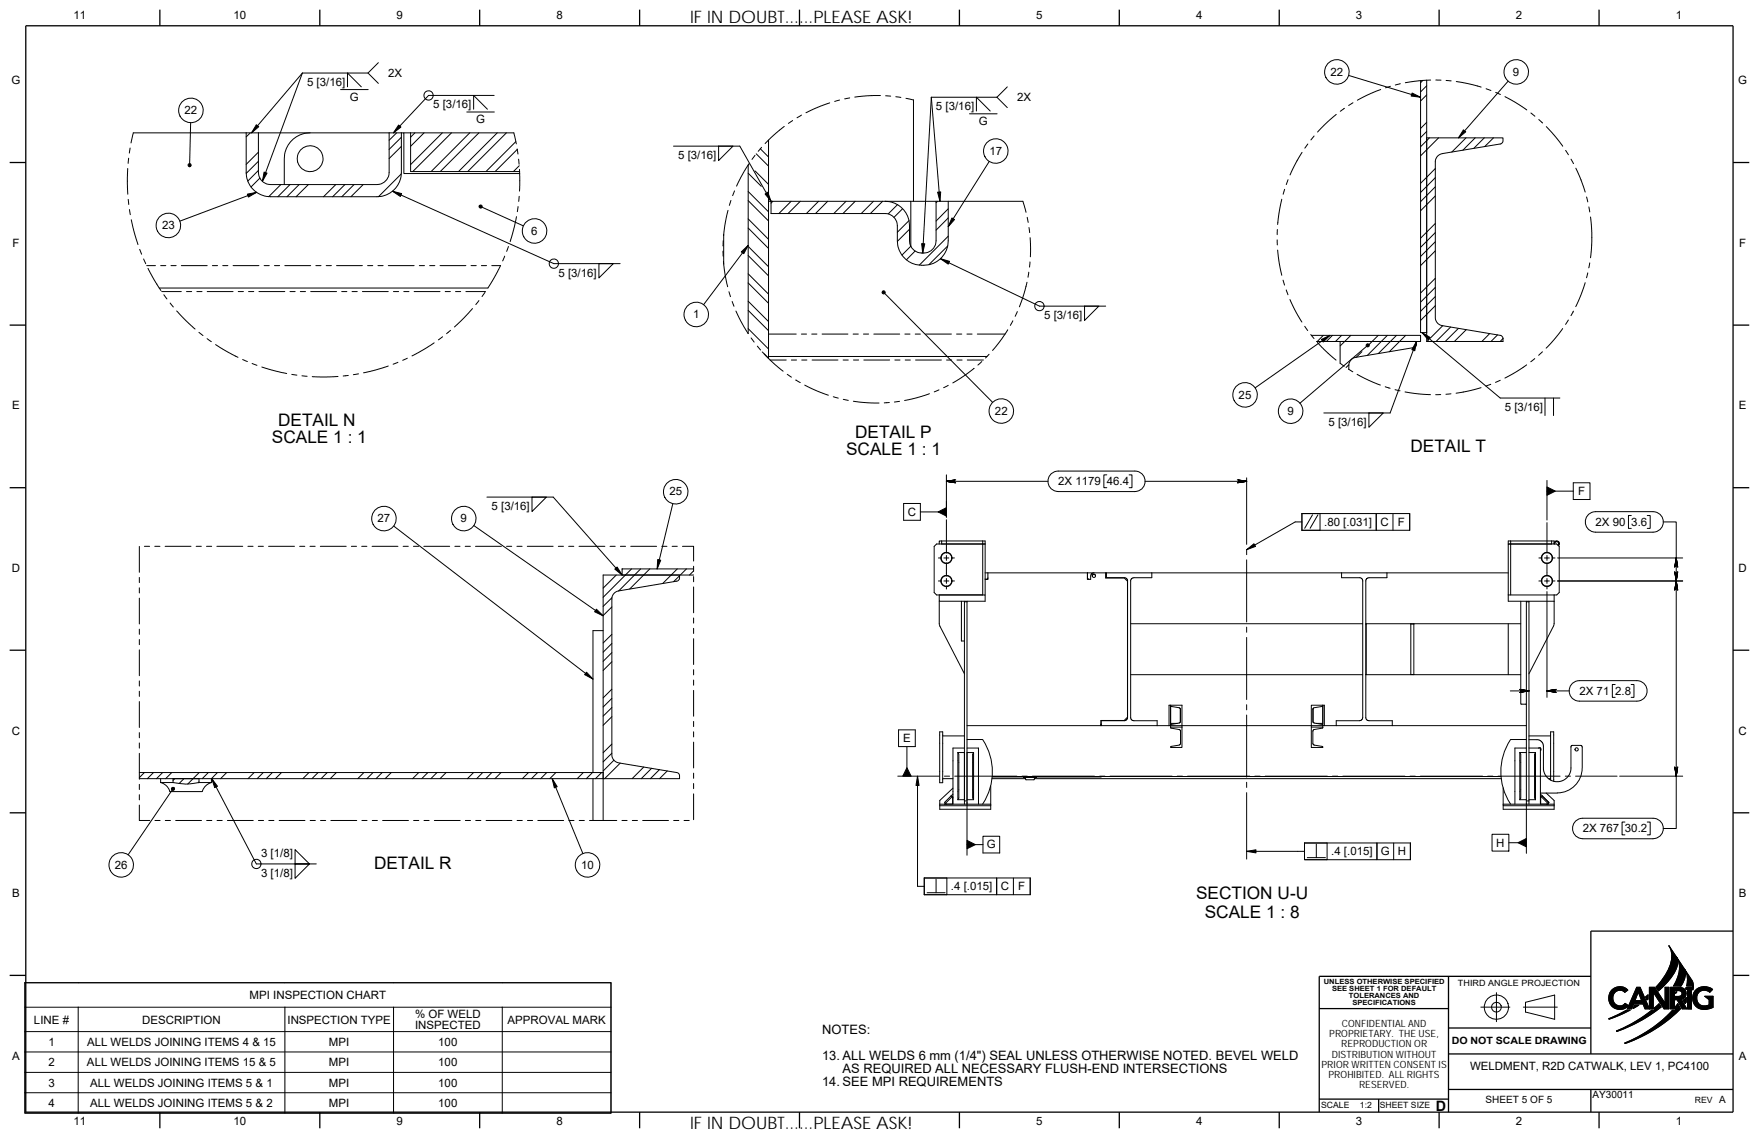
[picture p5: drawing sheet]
<svg xmlns="http://www.w3.org/2000/svg" width="432mm" height="279mm" viewBox="0 0 432 279" stroke-linecap="round" stroke-linejoin="round" font-family="sans-serif">
<g fill="none" stroke="#000" stroke-width=".32">
<path d="M6.3 6.3h419.1v266.8h-419.1zM39.2 2.4v3.9M78.5 2.4v3.9M117.8 2.4v3.9M157 2.4v3.9M196.3 2.4v3.9M235.5 2.4v3.9M274.8 2.4v3.9M314 2.4v3.9M353.3 2.4v3.9M392.5 2.4v3.9M2.4 39.9h3.9"/>
<path d="M425.4 39.9h4M2.4 79.8h3.9M425.4 79.8h4M2.4 119.7h3.9M425.4 119.7h4M6.3 139.7h.1M425.4 139.7h.1M2.4 159.6h3.9M425.4 159.6h4M2.4 199.6h3.9M425.4 199.6h4M2.4 239.5h3.9"/>
<path d="M355.6 239.7v33.4M390.5 239.7h-66.7v33.3M425.4 228.6h-34.9v30.2M425.4 239.5h4M323.8 247.6h31.8M355.6 258.8h69.8M355.6 252.4h34.9M39.2 273v4M78.5 273v4M117.8 273v4M157 273v4M196.3 273v4"/>
<path d="M235.5 273v4M274.8 273v4M314 273v4M323.8 269.9h31.8M338.4 269.9v3.2M353.3 273v4M355.6 267.5h69.8M390.5 267.5v5.5M392.5 273v4"/>
</g>
<g fill="none" stroke="#000" stroke-width=".25">
<path d="M74.2 17.9l-9.8 26.6M74.2 17.9l-12.5 14.7M90.3 17.9l2.6 2.6M92.9 15.4l-2.6 2.5h-16.1M331.1 18.5l17.6 5.4M348.7 19.8v61.9h1.5M349.3 19.7l-.6 .6M350.2 19.7v64.1h18.8a1.21 1.21 0 0 0-.6-1.4l-14.4-2.5-1-.5-.5-.7-.2-.7v-38.3l.4-1.1 .6-.6 .7-.3 14.7-2.5a1.32 1.32 0 0 0 .3-1.4h-18.8M351.2 19.7l-2.7 .1-3.5 .5M352.5 19.6l1.2 .1M355 19.7l1.2 .2M370.2 19.9l-12.2 13.9"/>
<path d="M31.6 38.8l-.1 1.3M31.9 36.3l-.2 1.3M46.8 30.1l-.3 10.5M61.4 32.6l-1 1M63.4 37.4l-3 3M63.4 39.6l-3 3M76.1 32.6h-43.4l-.5 2.5M83.6 22h6.8M85.3 21.3v-3.4l3.4 3.4M95.5 32.6h-19.4a6.3 6.3 0 0 0-6.3 6.4v6.3M95.5 32.6h3M95.5 32.6v9.7a3 3 0 0 1-3 3h-26.1a3 3 0 0 1-3-3v-9.7"/>
<path d="M97.4 32.6l-1.9 1.8M98.5 33.7l-3 3M98.5 35.9l-3 3M98.5 32.6v9.7a6 6 0 0 1-6 6h-26.1a6 6 0 0 1-6-6v-9.7M98.5 32.6h.6v10h28.5M99.1 32.6h27l.6 2.7M100.8 32.6v9.5h26.8M101.9 32.6l-1.1 1.1M104.1 32.6l-3.3 3.3M108.6 32.6l-7.8 7.8M110.8 32.6l-9.5 9.5M114.6 27.5h6.7"/>
<path d="M115.3 32.6l-9.5 9.5M116.3 26.8v-3.4l3.4 3.4M117.6 32.6l-9.5 9.5M121.3 23.4h-16.1l-8.6 9.2M122.1 32.6l-9.5 9.5M124.3 32.6l-9.5 9.5M126.6 34.8l-7.3 7.3M127 36.6l.1 1.2M127 36.7l-5.5 5.4M127.3 39.1l.1 1.2M165.3 35.9h16.3l7.7 13.5v3h28a3 3 0 0 1 3 3 10.9 10.9 0 0 0 .6 6.3 6.3 6.3 0 0 0 6.9 3.3 6.3 6.3 0 0 0 5-5.9v-9.7M176.4 35.9h3.5l-3.5 3.5z"/>
<path d="M185.3 38.1l-.7 1M185.6 37.8l3.1 3M186.6 36.5l2.1 2M186.9 36.2l-.8 .9M188.7 34.4v53.6M192.5 31l-2.6 2.2-2.1 2M194.6 29.6l-1.1 .7M196.7 28.3l-1.1 .6M203.7 25.3l-3.1 1.1-2.8 1.3M206.1 24.6l-1.2 .3M208.6 24l-1.3 .3M216.1 23.5h-3.2l-3.1 .3"/>
<path d="M217.4 23.5l1.3 .1M219.9 23.7l1.2 .2M222.4 24.1l1.8 .4v24.9M228.6 23.9h16.1M228.6 23.9l2.1 25.5M228.6 23.9l-2.1 38.2M238 27.9h6.8M239.7 27.3v-3.4l3.4 3.4M242.8 39.6l-10 16M244.7 23.9l2.6 2.5M247.3 21.3l-2.6 2.6M319.6 37.4l-1.5 2.6-1.4 2.9"/>
<path d="M321 35.3l-.7 1.1M322.6 33.4l-.8 1M328 28.1l-4.6 4.3M330 26.6l-1 .7M332.1 25.2l-1 .7M338.9 22l-2.9 1.2-2.8 1.4M341.3 21.2l-1.2 .3M343.7 20.6l-1.2 .3M350.2 30l-1.5 1.5M350.2 32.3l-1.5 1.5M350.2 21.1l-1.5 1.5M350.2 23.3l-1.5 1.5"/>
<path d="M350.9 33.8l-2.2 2.2M353.1 33.8l-4.4 4.5M357.5 20l2.8 .5 3.3 .9M359.9 33.8l-3.5 3.5M362.1 33.8l-3 3.1M364.4 33.8l-2.6 2.6M364.8 21.8l1.2 .4M366.6 33.8l-2.1 2.2M367.2 22.7l1.1 .5M369.4 23.7l2.8 1.6 2.6 1.7M375.8 27.7l1 .8M377.7 29.4l1 .8"/>
<path d="M379.6 31.1l2.1 2.2 1.9 2.6M384.3 36.9l.7 1.1M385.7 39.1l.6 1.1M31.3 41.4l.1 6.3M31.5 49l.1 1.2M31.8 51.5l.2 1.2M32.2 54l1.7 6M63 47.2l-18.8 7.1M63.4 41.8l-2.6 2.6M63.8 43.7l-2.2 2.2M68.9 45.3l-2.9 3M71.2 45.3l-3 3"/>
<path d="M73.4 45.3l-3 3M75.7 45.3l-3 3M82.4 45.3l-3 3M84.7 45.3l-3 3M86.9 45.3l-3 3M89.2 45.3l-3.1 3M96.4 46.9l39.6 17.8h16.2M98.5 42.7l-5.6 5.6M118 50.7l10.5 4.8M126.8 53.2l-1.6 6.1M127.2 50.7l-.2 1.3M127.4 48.2l-.1 1.2"/>
<path d="M127.5 40.7l-1.5 1.4M127.5 41.6v5.3M177.5 59.1v1.3M177.7 57.6v7.3M178.7 51.6l-.7 3.1-.4 3.2M179.4 49.2l-.4 1.2M180.3 46.9l-.5 1.1M183.7 40.5v41.4M183.7 56l5 5M183.7 49.3l5 5M183.7 53.7l5 5.1M183.7 47l5 5"/>
<path d="M183.7 42.5l3.2 3.2M183.7 40.4l.2 .1M183.9 40.2l-1.5 2.5-1.6 3M185.3 42l3.4 3.3M188.3 47.1l.4 .4M188.7 49.4h28.6M189.7 49.4l-.4 .5M194.2 49.4l-3 3M196.4 49.4l-3 3M200.9 49.4l-2.9 3M203.2 49.4l-3 3M207.7 49.4l-3 3"/>
<path d="M209.9 49.4l-3 3M214.4 49.4l-3 3M216.7 49.4l-3 3M217.3 49.4a6 6 0 0 1 6 6v3.7a3.3 3.3 0 0 0 3.2 3 3.3 3.3 0 0 0 3.3-3v-9.7M217.3 49.4h6.3v11.1l-2.2 2.1M220.3 50.2l-2.3 2.3M221.6 51.2l-2.1 2.2M223.1 54.2l-2.8 2.8M223.3 56.3l-3 3M223.6 49.4h27.5l.8 2.7M230.1 49.4l-.3 .4M232.8 58l-7.1 7.1"/>
<path d="M232.8 51.3l-3 3M232.8 53.5l-3 3M252.2 53.4l.2 1.2M252.6 55.9l.2 1.2M252.9 58.4v4.7M313.5 58.9l.1 1.2M313.6 56.3l-.1 1.3M314.6 48.9l-1 6.2M315.3 46.5l-.3 1.2M316.2 44.1l-.5 1.2M352.3 45.9l-3.6 3.6M352.3 59.4l-3.6 3.6"/>
<path d="M352.3 48.1l-3.6 3.7M352.3 41.4l-3.6 3.6M352.3 54.9l-3.6 3.6M352.3 43.6l-3.6 3.6M352.3 57.1l-3.6 3.6M386.8 41.3l1.2 2.7 1.1 3.2M389.5 48.4l.3 1.2M390 50.8l.2 1.2M390.4 53.3l.3 2.8 .1 3.4-.4 3.8M34.3 61.2l.5 1.2M35.3 63.6l.5 1.1M36 65.2h2.2"/>
<path d="M36.3 65.9l3.2 5.5M39.4 65.2h1.3M39.7 71.6h4.8M40.2 72.4l.8 1M41.8 74.4l.7 1M42 65.2h1.2M43.4 76.3l4.5 4.5M44.5 65.2h6.4M45.8 71.6h1.3M48.3 71.6h1.3M50.9 71.6h6.3M52.1 65.2h1.3"/>
<path d="M54.7 65.2h1.2M57.2 65.2h6.4M58.5 71.6h1.3M61 71.6h1.3M63.6 71.6h6.3M64.8 65.2h1.3M67.4 65.2h1.2M69.9 65.2h6.4M71.2 71.6h1.3M73.7 71.6h1.3M76.3 71.6h6.3M77.5 65.2h1.3"/>
<path d="M80.1 65.2h1.2M82.6 65.2h6.4M83.9 71.6h1.3M86.4 71.6h1.3M89 71.6h6.3M90.2 65.2h1.3M92.8 65.2h1.2M95.3 65.2h6.4M96.6 71.6h1.3M99.1 71.6h1.3M101.7 71.6h6.3M102.9 65.2h1.3"/>
<path d="M105.5 65.2h1.2M108 65.2h6.4M109.3 71.6h1.3M111.8 71.6h1.3M114.4 71.6h4.8M115.6 65.2h1.3M116 75.8l-2.4 2.6-2.1 1.9M117.6 73.8l-.8 1M118.2 65.2h1.2M119.1 71.8l-.8 1M120.7 65.2h2.2M122.9 65.2l-3.1 5.5h-80.7"/>
<path d="M123.9 62.9l-.5 1.2M124.8 60.5l-.4 1.2M147 64.7h3.6l-3.6 3.5zM177.5 61.7v1.2M177.6 64.2l.3 3 .7 3.2M178.9 71.6l.4 1.2M179.7 74l.5 1.2M180.7 76.4l1.3 2.7 1.7 2.8M183.7 60.2l-11 14.6M183.7 76.2l5 5M183.7 69.5l5 5M183.7 62.7l5 5"/>
<path d="M183.7 74l5 5M183.7 67.2l5 5M183.7 60.6l5 4.9M216.9 71.8l26.8 27M224.6 61.6l-2.1 2.2M230.9 63.5l24.3 11.7h16.2M232.6 60.4l-4.6 4.6M248.6 78.8l-.6 1.1M249.7 76.5l-.5 1.1M252.1 69.3l-.7 2.7-1.2 3.3M252.5 66.8l-.2 1.3M252.8 64.3l-.1 1.3"/>
<path d="M266.2 75.2h3.5l-3.5 3.5zM313.6 61.4l.4 3.1 .6 3.1M315 68.8l.3 1.2M315.7 71.2l.5 1.2M316.7 73.6l1.1 2.4 1.8 3.1M352.3 72.8l-3.6 3.6M352.3 68.3l-3.6 3.6M352.3 70.6l-3.6 3.6M352.3 61.6l-3.6 3.6M352.3 75.1l-3.6 3.6M354.2 80l-3.1 3M385 78.6l-.7 1"/>
<path d="M386.2 76.4l-.6 1.1M389.1 69.4l-1 3.1-1.3 2.8M389.8 67l-.3 1.2M390.2 64.5l-.2 1.3M48.8 81.6l1 .8M50.8 83.1l1.1 .8M52.9 84.6l5.5 3.1M59.6 88.3l1.1 .5M61.9 89.2l1.2 .5M64.3 90.1l6.1 1.6M71.6 91.9l1.3 .2M74.1 92.3l1.3 .1"/>
<path d="M83 92.4l-6.4 .1M85.5 92.2l-1.3 .1M88 91.8l-1.3 .2M95.3 89.9l-3.1 .9-3 .7M97.7 88.9l-1.2 .5M100 87.9l-1.2 .6M106.6 84.2l-2.4 1.5-3.1 1.7M108.6 82.7l-1 .7M110.6 81.1l-1 .8M183.7 80.7l5 5M184.4 83l.7 1M185.9 85l.8 .9"/>
<path d="M187.1 86.4l1.6 1.5M187.6 86.9l2.6 2.6 2 1.6M188.7 87.5h53.6M188.7 82h6.8M189.1 88.4h3.9M193.3 91.9l1 .7M194.3 88.4h1.2M195.3 93.3l1.1 .6M196.7 82h1.3M196.8 88.4h1.3M197.5 94.6l3.1 1.4 2.7 1M199.3 82h1.2"/>
<path d="M199.3 88.4h6.4M201.8 82h6.4M204.6 97.4l1.2 .3M207 88.4h1.2M207 98l1.2 .3M209.4 82h1.3M209.5 98.5l3.1 .4 3.2 .1M209.5 88.4h1.3M212 82h1.2M212 88.4h6.4M214.5 82h6.4M218.3 98.8l-1.2 .1"/>
<path d="M219.7 88.4h1.2M220.8 98.5l-1.2 .2M222.1 82h1.3M222.2 88.4h1.3M224.7 82h1.2M224.7 88.4h6.4M227.2 82h6.4M228.2 96.7l-2.9 .9-3.2 .7M230.5 95.7l-1.2 .5M232.4 88.4h1.2M232.8 94.6l-1.2 .6M234.8 82h1.3"/>
<path d="M234.9 88.4h1.3M237.4 82h1.2M237.4 88.4h4M239.1 90.4l-2.4 1.8-2.8 1.8M239.9 82h6.8M241 88.8l-.9 .8M242.8 87l-.9 .9M247.4 81l-2 2.9-1.8 2.1M320.3 80.1l.7 1.1M321.8 82.1l.8 1M321.9 82.3h26.8v1.5h-25.5M323.4 84.1l2.1 2.2 2.5 2.1"/>
<path d="M324.8 82.3l-1.4 1.5M326.5 82.3l-18.4 12.9M327.1 82.3l-1.5 1.5M329.3 82.3l-1.4 1.5M330 89.9l-1-.7v-5.4h18.7a1.21 1.21 0 0 1-.5 1.5l-14.4 2.4a2.29 2.29 0 0 0-1.7 3M331 90.6l1.1 .7M331.1 89.6l-.7 .6M331.6 82.3l-2.6 2.6M333.1 91.9l3 1.5 2.8 1.1M334.3 86.3l-1.3 1.4M335.7 84.8l-16.6 14.2M338.3 82.3l-2.5 2.6"/>
<path d="M340 95l1.2 .3M340.6 82.3l-4.9 4.9M342.5 95.7l1.2 .2M342.8 82.3l-4.5 4.5M344.9 96.2l3.3 .5 3 .2M345.1 82.3l-4.1 4.1M347.7 83.8l-6.5 17.6h-16.2M349.1 81.7l19.2 16h14.6M350.8 83.4l-.5 .4M353.7 96.9h-1.3M356.1 80.3l-3.6 3.5M356.2 96.7l-1.3 .1"/>
<path d="M358 80.6l-3.2 3.2M359.9 80.9l-2.9 2.9M363.6 95.2l-2.9 .7-3.3 .6M365.7 81.9l-1.9 1.9M366 94.3l-1.2 .5M367.6 82.2l-1.6 1.6M368.3 93.4l-1.2 .5M369 83.1l-.7 .7M374.8 89.6l-2.5 1.6-2.9 1.6M376.7 88l-.9 .8M378.6 86.4l-.9 .8M379.3 97.7v4.3"/>
<path d="M381.4 97.7v4.3M383.6 80.7l-2 2.6-2.1 2.2M232.3 116.6v10.4M232.3 118.2h25M258 116.4l.6-.4 1.2-.3h18.8a2.52 2.52 0 0 1 2.5 2.5 2.52 2.52 0 0 1-2.5 2.5h-18.8a2.52 2.52 0 0 1-2.4-1.6 2.52 2.52 0 0 1 .6-2.7zM271.7 116.6h-.7v3.1h.7M277.2 116.6h.7v3.1h-.7M281.1 118.2h24.9M306 117.3v16.3M336 101.4h3.6l-3.6 3.5zM379.8 118v9.7M386.2 118.5h4.1v4.1h-4.1z"/>
<path d="M34.2 134.2v6.3M35.5 134.1h1.2M38 134.1h1.3M40.5 134.1h6.4M48.2 134.1h1.2M50.7 134.1h1.3M53.2 134.1h6.4M60.9 134.1h1.2M63.4 134.1h1.3M65.9 134.1h6.4M73.6 134.1h1.2M76.1 134.1h1.3"/>
<path d="M78.6 134.1h6.4M86.3 134.1h1.2M88.8 134.1h1.3M91.3 134.1h6.4M96.6 129.2l49 37.5M99 134.1h1.2M101.5 134.1h1.3M104 134.1h6.4M111.7 134.1h1.2M114.2 134.1h1.3M116.3 129l31.8 22.2M116.7 134.1h6.4"/>
<path d="M119.5 122h16.3l16.9 19.2M124.4 134.1h1.2M126.9 134.1h1.3M129.4 134.1h6.4M130.6 122h3.5l-3.5 3.6zM137.1 134.1h1.2M139.6 134.1h1.3M142.1 134.1h6.4M149.8 134.1h1.2M152.3 134.1h1.3M152.8 139.7h-.1M154.8 134.1h6.4"/>
<path d="M155 139.7l-6.9 6.9M157.3 139.7l-5.4 5.4M159.5 139.7l-4.9 4.9M162.5 134.1h1.2M165 134.1h1.3M165.2 123.7l-3.9 16M166.3 139.7l-3.6 3.6M167.5 134.1h2.8v3.7M168.5 139.7l-1.5 1.5M170.3 139.7h-17.6v1.5M170.3 139v1.3M221.8 123.6h4.1v4.1h-4.1z"/>
<path d="M225.9 125.7h6.4M230.4 137h.7M231.2 132.8h10.6v13.3M231.2 132.8v.8M231.2 132.8h-.6v.8M231.7 137h1.2M232.3 127.6v8.2M232.3 136.4v1.2M232.3 138.2v3.2M233.5 137h.8M241.2 132.8v13.3h-11.3l-.6-.6v-11.3l.6-.6h11.9M306 134.9v1.3"/>
<path d="M306 137.5v15.2M319.6 126.1h26.5v4.1h-26.5zM319.6 128.1h-1.7l-11.9 6.9M322.2 126.4l-1.9 3.3M323.5 126.4l-1.9 3.3M324 126.1v4.1M337.8 126.1v4.1M341.9 126.1v4.1M370.8 133.6h-.6v12.5M370.8 132.8v13.3M377.8 137h.7M379.1 137h1.2"/>
<path d="M379.8 120.6h6.4M379.8 128.3v7.5M379.8 136.4v1.2M379.8 138.2v2.4M380.9 132.8v.8M381 137h.7M381.7 133.6l.2-.6h.5l.3 .5-.3 .4M382.4 137h30.7M382.6 134l.2-.7-.5-.5-.6 .2-.2 .6v-.8h-11.3v.8h11.9l.7 .6v11.3l-.7 .6h-11.9M389.9 126.3l.6-.4 1.2-.3h14.1a2.52 2.52 0 0 1 2.5 2.5 2.52 2.52 0 0 1-2.5 2.6h-14.1a2.52 2.52 0 0 1-2.4-1.6 2.52 2.52 0 0 1 .6-2.8zM400.5 126.6h-.7v3.1h.7M404.4 126.6h.7v3.1h-.7"/>
<path d="M408.3 128.1h3.2v75.3h-3.2M34.2 141.8v1.2M34.2 144.3v1.3M34.2 146.9v6.3M34.2 154.5v1.2M34.2 157v1.3M34.2 159.6v6.3M148.1 154.8h-2.5v34.9M150.2 155.7l-2.1 2.2M150.2 158l-2.1 2.1M150.2 149l-2.1 2.1M150.2 146.7l-2.1 2.2"/>
<path d="M151.3 141.2l-3.2 3.2M151.9 145.1l14.4-2.4 .4-.4 .1-1.1h-18.7v60.2M151.9 145.1l-1.1 .5-.5 .7-.1 .8v38.2l.1 .8 .5 .7 1.1 .5 14.2 2.4a.8 .8 0 0 1 .7 .8v.7h-132.6M152.7 141.2h17.6M166.8 141.4l-1.4 1.4M170.3 141.6v1.2M170.3 144.1v6.4M170.3 151.7v1.3M170.3 154.3v1.2M170.3 156.8v6.4M170.3 140.2l-1.1 1M230.4 142.6h.7"/>
<path d="M230.6 146.1h11.2v1.5h-11.2zM230.6 147.6v5.9l6.1 11.9M231.7 142.6h1.2M232.3 142v1.2M232.3 143.8v.8M233.5 142.6h.8M236 147.6v9.8h.7M236.7 147.6v49.8M236.7 147.7h.7M237.4 147.6v62.4M241.8 142.1l.3 .1M241.8 140.7h128.4"/>
<path d="M242.5 140.7v1.5h-.7M242.5 141.9l-.4 .3M267 140.7l-.1 1.5h.8l.2-1.2 .6-.3M267 141.9l.3 .3M268.9 141.4l-.4-.4-.4 .4M271.4 140.7v1.2h4.6l.8 .8M271.6 140.7v1.1h4.6l.4 .3 .2 .5M276.8 153.1h.1M276.8 153.2h.1M276.8 142.6v33.7l-.3 .5-.5 .2h-5.7M277.6 153.1h56.9M278.3 141.9l-.5 .1-.2 .5v33.8l.2 .5 .5 .2h5.8v1.2"/>
<path d="M282.7 140.7v1.1h-4.4M306 154v1.2M306 156.5v15.2M329.3 140.7v1.1h4.6l.6 .7v33.7l-.2 .5-.6 .3h-5.7v1.2M335.3 153.1h38M335.3 153.2h.1M335.4 153.1v12.6M336.1 141.9l-.6 .1-.2 .5v33.8l.2 .5 .6 .2h5.7v1.2M340.5 140.7v1.1h-4.4M346.3 153.2h.8M346.3 153.1v12.6M347.1 153.1v12.6"/>
<path d="M370.2 146.1v1.5h11.3M370.2 153.1v12.6M373.3 147.6v25.3h1.4M374.7 147.6v61.9M374.7 147.7h.6M375.3 147.6v49.8M377.8 142.6h.7M379.1 142.6h1.2M379.8 145.2v26M379.8 140.7v.7M379.8 142v1.2M379.8 143.8v.8"/>
<path d="M381 142.6h.7M381.5 146.1l-.1 7.4-6.1 11.9M382.4 142.6h30.7M34.2 167.2v1.2M34.2 169.7v1.3M34.2 172.3v6.3M34.2 179.9v1.2M150.2 169.2l-2.1 2.1M150.2 171.5l-2.1 2.1M150.2 160.2l-2.1 2.2M150.2 173.7l-2.1 2.1M150.2 162.5l-2.1 2.1"/>
<path d="M150.2 176l-2.1 2.1M170.3 164.4v1.3M170.3 167v1.2M170.3 169.5v6.4M170.3 177.1v1.3M170.3 179.7v1.2M220.6 179.2h4.1v4.1h-4.1zM230.7 179.7h.7v12.5h-.7zM237.4 178.2h137.3M270.3 177.8h.1M270.3 177.9h.1M276.8 176.1l-.8 .8h-5.7v1.3"/>
<path d="M276.8 165.6v.1M277.6 165.7h56.9M287 178.2v-5.1h3.2v5.4M287.4 178.5h2.8M287.4 173.3l.1 .1M287.4 173.1v5.6l2 .4M287.5 173.4h-.1v4.2h1.6M287.5 173.4l2.2 .5 .1 3.2-.3 .4-2.1 .4-.1 .1M289.7 174v3.3M290.2 178.5v5h-2.8v-.2l2.1-.4 .3-.3v-3.1l-.4-.4M306 173v1.3M306 175.6v15.2"/>
<path d="M321.9 178.5h2.8M322.3 174v3.3M323.1 177.6h1.6M324.6 173.4l-2 .4-.3 .2v3.2l.3 .3M324.6 173.4h.1M324.7 173.3l-.1 .1M324.7 173.1v4.9M324.7 173.1h.4v5.1M324.7 173.1h-2.8v10.4h2.8l-.1-.2-2-.4-.3-.3v-3.3l.3-.2 2.1-.4-.1-.8-2-.4M335.3 165.7h38M370.8 169.6h4.5M379.8 169.6h5.4"/>
<path d="M385.9 167.8l.6-.4 1.2-.3h14.1a2.52 2.52 0 0 1 2.5 2.5 2.52 2.52 0 0 1-2.5 2.5h-14.1a2.52 2.52 0 0 1-2.3-1.5 2.52 2.52 0 0 1 .5-2.8zM396.5 168.1h-.7v3.1h.7M400.4 168.1h.7v3.1h-.7M34.2 185v6.3M34.2 197.7v3.7h2.6M34.2 182.4v1.3M34.2 192.6v1.2M34.2 195.1v1.3M34.2 189.7h113.9M35.4 189.7l-1.2 1.2M37.7 189.7l-1.5 1.5M39.4 192.1h3.1a13.5 13.5 0 0 0 6.4 0"/>
<path d="M39.4 191.2v.9M39.9 189.7l-1.5 1.5M42.2 189.7l-1.5 1.5M42.5 193.7l-11 16.2M42.5 191.2v.9M42.9 191.2l-.4 .4M45.1 191.2l-1.1 1.2M48.9 192.1h3M48.9 191.2v.9M48.9 192l-.2 .2M48.9 189.7l-2.8 2.8M51.1 189.7l-1.4 1.5"/>
<path d="M51.9 192.1a3.4 3.4 0 0 0-2.3 2.3h-7.9a3.3 3.3 0 0 0-2.3-2.3M52 191.2l10.9 20.9h14.7M53.4 189.7l-1.5 1.5v.9M55.6 189.7l-1.5 1.5M62.4 189.7l-1.5 1.5M64.6 189.7l-1.5 1.5M66.9 189.7l-1.5 1.5M69.1 189.7l-1.5 1.5M75.8 189.7l-1.5 1.5M78.1 189.7l-1.5 1.5M80.3 189.7l-1.5 1.5M82.6 189.7l-1.5 1.5"/>
<path d="M89.3 189.7l-1.5 1.5M91.6 189.7l-1.5 1.5M93.8 189.7l-1.5 1.5M96.1 189.7l-1.5 1.5M102.8 189.7l-1.5 1.5M105 189.7l-1.5 1.5M107.3 189.7l-1.5 1.5M109.5 189.7l-1.5 1.5M116.2 189.7l-1.5 1.5M118.5 189.7l-1.5 1.5M120.7 189.7l-1.4 1.5M123 189.7l-1.5 1.5"/>
<path d="M129.7 189.7l-1.5 1.5M132 189.7l-1.5 1.5M134.2 189.7l-1.5 1.5M135.6 191.2l7.5 18.4M136.5 189.7l-1.5 1.5M143.2 189.7l-1.5 1.5M145.4 189.7l-1.5 1.5M145.6 191.2v10.2M147.7 189.7l-1.5 1.5M150.2 182.7l-2.1 2.1M150.2 184.9l-2.1 2.1M150.7 186.6l-2.6 2.7"/>
<path d="M152.3 187.4l-3.9 3.8M158 188.3l-2.8 2.9M160 188.6l-2.6 2.6M161.9 189l-2.2 2.2M163.8 189.3l-1.9 1.9M170.3 182.2v6.4M170.3 189.8v1.3M170.3 192.4v1.2M170.3 194.9v6.4M220.4 190.6h10.2M222.6 183.3v7.3M225.2 190.6v27h1.7"/>
<path d="M230.7 197.8h12.5M230.7 197.4h12.5M231.4 180.7h5.3M231.4 191.2h2.5M231.8 190.6h1.3M232.3 197.4h.1M233.4 195.5l.3 .2M233.4 195.5l-1.5 1.5 .2 .2M233.8 195.5v1.9h-1.9zM233.9 195.9h-.1M233.9 195l-.5 .5M234.4 190.6h15.2"/>
<path d="M235.1 196.3h1.6M235.1 184.8v11.5M235.1 184.8l.3 .4v10.7l-.3 .4M235.1 184.8h1.6M236.7 183.7h-2.8v13.7M236.7 196.6h.7M237.4 183.7h2.8v13.7M237.4 181.6h3.8a14.3 14.3 0 0 1 0 15.8M237.4 196.3h1.6M237.4 184.8h1.6M239 184.8v11.5l-.2-.4v-10.7zM243.2 193v5.7h-12.5v-2.2l3.2-3"/>
<path d="M243.5 191.2h8.2M243.6 190.6h124.9M250.9 190.6h1.3M251.3 190.9h3.1M251.3 190.9l.5 .5M251.3 190.8v.1M253.4 190.6h15.3M254 191.2h114.6M254.4 190.8v.1M254.4 190.9l-.6 .6h-2M269.9 190.6h1.3M270.3 190.6l-26.7 .2"/>
<path d="M272.5 190.6h15.2M289 190.6h1.3M291.5 190.6h15.3M306 194.6v16.3M306 192.1v1.2M308 190.6h1.3M310.6 190.6h15.2M327.1 190.6h1.3M329.6 190.6h15.3M346.1 190.6h1.3M348.7 190.6h15.2M365.2 190.6h1.3"/>
<path d="M367.7 190.6h15.3M369 197.4v.4h12.5M369 197.4h12.5M369 193.4v4M373.1 184.8v11.5M373.1 184.8l.2 .4v10.7l-.2 .4M373.1 184.8h1.6M373.1 196.3h1.6M374.7 196.6h.6M374.7 183.7h-2.8v13.7M374.7 181.6h-3.9a14.2 14.2 0 0 0 0 15.8M375.3 196.3h1.6"/>
<path d="M375.3 183.7h2.8M375.3 184.8h1.6M375.3 181.6h2.3l.7 .3 .4 .5 .2 .8v6.1l.7 1.3 1 .9 1.3 .4h1.1l1.1-.5 1-1 .5-1.5v-5.6l.2-.3h2.2l.4 .2v5.4a6.1 6.1 0 0 1-6.1 6.1M375.3 180.7h5.3M376.9 184.8l-.2 .4v10.7l.2 .4M376.9 184.8v11.5M378.1 183.6l-.4 .1M378.1 195l2.1 2-.2 .2M378.1 195.9h.1M378.1 183.7l.2 .2-.2 .4M378.1 183.7v13.7M378.1 194.7h4.2"/>
<path d="M378.2 197.4v-1.9l2 1.9M378.6 195.4l1.6 1.6-.2 .3M378.6 195.5l-.2 .2M379.6 194.7l1.9 1.8v2.2h-12.5v-.9M379.8 197.4h-.1M379.8 197.4h.1M380.2 191.2h.4M380.6 191.5v-11.8h.8v12.1M384.2 190.6h1.3M386.8 190.6h10.2M397.6 190.6h15.5M38 201.4h1.3"/>
<path d="M40.6 201.4h1.2M43.1 201.4h6.4M50.7 201.4h1.3M53.3 201.4h1.2M55.8 201.4h6.4M63.4 201.4h1.3M66 201.4h1.2M68.5 201.4h6.4M72.4 208.6l3.6 3.5h-3.6zM76.1 201.4h1.3M78.7 201.4h1.2M81.2 201.4h6.4"/>
<path d="M88.8 201.4h1.3M91.4 201.4h1.2M93.9 201.4h6.4M101.5 201.4h1.3M104.1 201.4h1.2M106.6 201.4h6.4M114.2 201.4h1.3M116.8 201.4h1.2M119.3 201.4h6.4M126.9 201.4h1.3M129.5 201.4h1.2M132 201.4h6.4"/>
<path d="M139.6 201.4h1.3M142.2 201.4h1.2M144.7 201.4h3.4M148.1 201.4h3.3M152.7 201.4h1.2M155.2 201.4h1.3M157.8 201.4h6.3M165.4 201.4h1.2M167.9 201.4h1.3M226.9 215.6h26v4.1h-26zM227.6 219.2h4.4M229.8 215.9v3.3"/>
<path d="M232.4 215.6v4.1M237.4 207.4h3.9M241.3 205.3h4.1v4.1h-4.1zM244.7 215.6v4.1M248.8 215.6v4.1M306 209h14.2M320.2 207h26v4.1h-26zM320.2 207v4.1h5.6v-4.1M320.9 210.6h4.5M323.1 207.2v3.4M338 207v4.1M342.1 207v4.1"/>
<path d="M366.3 204.8h4.1v4.2h-4.1zM370.4 206.9h4.3M386.8 201.6l.5-.4 1.2-.3h17.3a2.52 2.52 0 0 1 2.5 2.5 2.52 2.52 0 0 1-2.5 2.5h-17.3a2.53 2.53 0 0 1-2.3-1.5 2.53 2.53 0 0 1 .6-2.8zM398.9 201.8h-.7v3.2h.7M404.4 201.8h.7v3.2h-.7M409.7 232.2l1.8 2.7 .3 .7a4.5 4.5 0 0 1-1.1 3.7l-1.3 1.7-2.3 2.3-.6-.9a13.7 13.7 0 0 0 3.9-7.3 4.4 4.4 0 0 0-.7-2.9zM411.5 234.9l1.9 2.8a4 4 0 0 1-.8 4.4h-1.8a6.9 6.9 0 0 0 .7-7.1zM413.5 238l2 3 .2 1-.2 1v-.9h-1.5a5.2 5.2 0 0 0-.5-4.1zM6.1 241.3h143.9v32h-143.9v-20M6.1 253.3h143.9M6.1 258.3h143.9M6.1 241.3h143.9v32h-143.9z"/>
<path d="M6.1 247.3h143.9M6.1 241.3v12M19.2 247.3v26M69.9 247.3v26M96.6 247.3v26M123.3 247.3v26M363.5 247.3h7.1M367.3 243.7v7.1M374 247.3h8.3M374.5 246.1l7.1-1.8v6l-7.1-1.8zM394.9 250.1l4.3-2.1h.9l-3.3 1.6-1.8 .6zM395.5 243.3a2.95 2.95 0 0 1 2.9-1l1.2 .8-.7 .5-.7-.4h-.9l-1.1 .7a2.2 2.2 0 0 0 .1 2.3l.4 .5 .6 .3 1-.1 .6-.6 .8 .6a2.72 2.72 0 0 1-3.1 .7 2.72 2.72 0 0 1-1.7-2.6l.1-.7z"/>
<path d="M396.8 253.1a35.6 35.6 0 0 0 8.7-5.1h.6v-.6l1.2-1 .5 .8a36.6 36.6 0 0 1-10.9 6zM398.8 256.1a32.8 32.8 0 0 0 11.8-8.1h.7a1.97 1.97 0 0 1 .6-1.6l.6 1.3a35.8 35.8 0 0 1-13.6 8.5zM401.2 246.8h1.1l-1.4 .8zM401.8 242.4h.8l2.3 5.3v-5.3h1.3l2.5 3.9v-3.9h1v5.3h-1.2l-2.6-4.1-.1 4.1h-2l-.5-1.2h-2.3l-.5 1.2h-1zM402.2 243.5l.8 2.2h-1.7zM404 244.8l.6-.5v1l-.3 .2zM405.8 243.6h.1M410.1 242.4h2.5l1 .6 .3 .6-.1 1-.5 .5-.6 .3 1.4 2.3h-1.2l-1.2-2.3h-.7v2.3h-.9zM411 243.2l1.6 .2 .3 .4-.1 .5-.6 .3h-1.2zM411.3 243.5h.3l-.3 .4zM413.2 245.6l.7-.7v1.1l-.2 .4zM413.9 242.4v.5z"/>
<path d="M414.3 242.4h.9v5.3h-.9zM416.1 243.3a3.2 3.2 0 0 1 4.3-.4l-.7 .7a1.9 1.9 0 0 0-2-.4l-.8 .6a2.14 2.14 0 0 0 0 2.5l1 .7 1.6-.3 .1-1.3-1.1-.8h2v2.7a3.6 3.6 0 0 1-4-.1 2.7 2.7 0 0 1-1-2.2l.1-.7zM6.1 263.3h143.9M6.1 268.3h143.9"/>
<circle cx="328.2" cy="17.7" r="3"/>
<circle cx="372.2" cy="17.7" r="3"/>
<circle cx="46.9" cy="27.1" r="3"/>
<circle cx="76.1" cy="39" r="3.2"/>
<circle cx="105.2" cy="23.4" r="1.14"/>
<circle cx="244.5" cy="37.1" r="3"/>
<circle cx="41.3" cy="55.3" r="3"/>
<circle cx="131.2" cy="56.7" r="3"/>
<circle cx="136" cy="64.7" r="1.14"/>
<circle cx="170.9" cy="77.2" r="3"/>
<circle cx="255.2" cy="75.2" r="1.15"/>
<circle cx="305.6" cy="96.9" r="3"/>
<circle cx="245.8" cy="100.9" r="3"/>
<circle cx="316.8" cy="101" r="3"/>
<circle cx="94.2" cy="127.3" r="3"/>
<circle cx="113.8" cy="127.3" r="3"/>
<circle cx="165.9" cy="120.7" r="3"/>
<circle cx="232.3" cy="137" r="1.29"/>
<circle cx="232.3" cy="137" r="1.38"/>
<circle cx="379.7" cy="137" r="1.37"/>
<circle cx="379.8" cy="137" r="1.29"/>
<circle cx="232.3" cy="142.6" r="1.38"/>
<circle cx="232.3" cy="142.6" r="1.29"/>
<circle cx="268.5" cy="141.4" r=".39"/>
<circle cx="379.7" cy="142.6" r="1.29"/>
<circle cx="379.7" cy="142.6" r="1.37"/>
<circle cx="387" cy="184" r=".39"/>
<circle cx="29.8" cy="212.4" r="3"/>
<circle cx="62.9" cy="212.1" r="1.14"/>
<circle cx="144.2" cy="212.4" r="3"/>
<circle cx="367.3" cy="247.3" r="2.98"/>
<circle cx="367.3" cy="247.3" r="1.2"/>
</g>
<g fill="#000" stroke="#000" stroke-width=".25">
<path d="M232.3 118.2l2.3-.4zM303.7 117.8l2.3 .4z"/>
<path d="M62.9 30.6l.6 .5-1.8 1.5z" fill-rule="evenodd"/>
<path d="M97.9 30.7l.5 .5-1.8 1.4z" fill-rule="evenodd"/>
<path d="M346.6 22.8l2.1 1.1-2.3-.3z" fill-rule="evenodd"/>
<path d="M359.2 31.9l.6 .5-1.8 1.4z" fill-rule="evenodd"/>
<path d="M46.3 40.3l.4-.1 .2 .2-.1 .4-.3 .1v-.3v.3l-.2-.1z" fill-rule="evenodd"/>
<path d="M60.7 47.7l2.3-.5-2 1.2z" fill-rule="evenodd"/>
<path d="M64.8 42.2l.8 .3-1.2 2z" fill-rule="evenodd"/>
<path d="M96.4 46.9l2.2 .6-.3 .7z" fill-rule="evenodd"/>
<path d="M117.7 50.4l.4-.1 .3 .4a.38 .38 0 0 1-.5 .4 .38 .38 0 0 1-.3-.6l.4 .2-.4-.2z" fill-rule="evenodd"/>
<path d="M187.8 47.6l.7-.4 .8 2.2z" fill-rule="evenodd"/>
<path d="M230.2 47.2l.7-.1-.2 2.3z" fill-rule="evenodd"/>
<path d="M233.7 53.5l.6 .4-1.5 1.7z" fill-rule="evenodd"/>
<path d="M182 61.8l1.7-1.6-1.1 2.1z" fill-rule="evenodd"/>
<path d="M216.6 71.5h.6v.6l-.6-.1v-.5l.3 .3z" fill-rule="evenodd"/>
<path d="M226.3 59.8l.7 .1-.5 2.2z" fill-rule="evenodd"/>
<path d="M230.9 63.5l2.2 .7-.3 .7z" fill-rule="evenodd"/>
<path d="M324.4 83.3l2.1-1-1.7 1.7z" fill-rule="evenodd"/>
<path d="M335.5 84.5l.3-.1 .2 .2-.3 .2 .3-.2v.5l-.6-.1z" fill-rule="evenodd"/>
<path d="M347.7 83.8l-.4 2.3-.7-.2z" fill-rule="evenodd"/>
<path d="M349.1 81.7l2 1.1-.5 .6z" fill-rule="evenodd"/>
<path d="M232.3 118.2l2.2-.4z" fill-rule="evenodd"/>
<path d="M232.3 118.2l2.1-.3z" fill-rule="evenodd"/>
<path d="M232.3 118.2l2-.2z" fill-rule="evenodd"/>
<path d="M232.3 118.2l2-.1v.1z" fill-rule="evenodd"/>
<path d="M232.3 118.2l2 .1z" fill-rule="evenodd"/>
<path d="M232.3 118.2l2.1 .2z" fill-rule="evenodd"/>
<path d="M232.3 118.2l2.2 .3z" fill-rule="evenodd"/>
<path d="M232.3 118.2l2.3 .4z" fill-rule="evenodd"/>
<path d="M303.7 118.6l2.3-.4z" fill-rule="evenodd"/>
<path d="M303.9 118.5l2.1-.3z" fill-rule="evenodd"/>
<path d="M304.1 118.3l1.9-.1-2 .2z" fill-rule="evenodd"/>
<path d="M304.1 118.2h1.9z" fill-rule="evenodd"/>
<path d="M304.1 118.1l1.9 .1h-1.9z" fill-rule="evenodd"/>
<path d="M304.1 118l1.9 .2z" fill-rule="evenodd"/>
<path d="M304 117.9l2 .3z" fill-rule="evenodd"/>
<path d="M303.9 117.8l2.1 .4z" fill-rule="evenodd"/>
<path d="M161.5 137.4l.7 .1-.9 2.2z" fill-rule="evenodd"/>
<path d="M230.3 125.7l2-1v2z" fill-rule="evenodd"/>
<path d="M306 135l1.8-1.5 .4 .7z" fill-rule="evenodd"/>
<path d="M379.8 119.5l2 1.1-2 1z" fill-rule="evenodd"/>
<path d="M411.5 137l.4 2.3z" fill-rule="evenodd"/>
<path d="M411.5 137l.3 2.1z" fill-rule="evenodd"/>
<path d="M411.5 137l.3 2z" fill-rule="evenodd"/>
<path d="M411.5 137l.2 2z" fill-rule="evenodd"/>
<path d="M411.5 137v1.9h-.1z" fill-rule="evenodd"/>
<path d="M411.5 137l-.2 2z" fill-rule="evenodd"/>
<path d="M411.5 137l-.3 2z" fill-rule="evenodd"/>
<path d="M411.5 137l-.4 2.1z" fill-rule="evenodd"/>
<path d="M411.5 137l-.4 2.3z" fill-rule="evenodd"/>
<path d="M146.4 149.6l1.7 1.6-2.1-1z" fill-rule="evenodd"/>
<path d="M150.9 139.7l.6-.5 1.2 2z" fill-rule="evenodd"/>
<path d="M411.1 140.4l.4 2.2z" fill-rule="evenodd"/>
<path d="M411.1 140.5l.4 2.1z" fill-rule="evenodd"/>
<path d="M411.2 140.6l.3 2z" fill-rule="evenodd"/>
<path d="M411.3 140.7l.2 1.9z" fill-rule="evenodd"/>
<path d="M411.4 140.7h.1v1.9z" fill-rule="evenodd"/>
<path d="M411.5 140.7h.2l-.2 1.9z" fill-rule="evenodd"/>
<path d="M411.8 140.6l-.3 2z" fill-rule="evenodd"/>
<path d="M411.8 140.5l-.3 2.1z" fill-rule="evenodd"/>
<path d="M411.9 140.4l-.4 2.2z" fill-rule="evenodd"/>
<path d="M411.5 142.6l.4 2.3z" fill-rule="evenodd"/>
<path d="M411.5 142.6l.3 2.2z" fill-rule="evenodd"/>
<path d="M411.5 142.6l.3 2.1z" fill-rule="evenodd"/>
<path d="M411.5 142.6l.2 2z" fill-rule="evenodd"/>
<path d="M411.5 142.6v2h-.1z" fill-rule="evenodd"/>
<path d="M411.5 142.6l-.2 2z" fill-rule="evenodd"/>
<path d="M411.5 142.6l-.3 2.1z" fill-rule="evenodd"/>
<path d="M411.5 142.6l-.4 2.2z" fill-rule="evenodd"/>
<path d="M411.5 142.6l-.4 2.3z" fill-rule="evenodd"/>
<path d="M144 165l1.6 1.7-2.1-1.1z" fill-rule="evenodd"/>
<path d="M373 170l2.3-.4z" fill-rule="evenodd"/>
<path d="M373.2 170l2.1-.4z" fill-rule="evenodd"/>
<path d="M373.3 169.9l2-.3z" fill-rule="evenodd"/>
<path d="M373.4 169.7l1.9-.1-1.9 .2z" fill-rule="evenodd"/>
<path d="M373.4 169.6h1.9l-1.9 .1z" fill-rule="evenodd"/>
<path d="M373.4 169.5l1.9 .1z" fill-rule="evenodd"/>
<path d="M373.3 169.4l2 .2z" fill-rule="evenodd"/>
<path d="M373.2 169.3l2.1 .3z" fill-rule="evenodd"/>
<path d="M373 169.2l2.3 .4z" fill-rule="evenodd"/>
<path d="M379.8 169.6l2.2-.4z" fill-rule="evenodd"/>
<path d="M379.8 169.6l2.1-.3z" fill-rule="evenodd"/>
<path d="M379.8 169.6l2-.2z" fill-rule="evenodd"/>
<path d="M379.8 169.6l1.9-.1z" fill-rule="evenodd"/>
<path d="M379.8 169.6h1.9v.1z" fill-rule="evenodd"/>
<path d="M379.8 169.6l1.9 .2z" fill-rule="evenodd"/>
<path d="M379.8 169.6l2 .3z" fill-rule="evenodd"/>
<path d="M379.8 169.6l2.1 .4z" fill-rule="evenodd"/>
<path d="M379.8 169.6l2.2 .4z" fill-rule="evenodd"/>
<path d="M42.2 193.4h.5l-.2 .3 .2-.3a.38 .38 0 0 1 0 .5 .38 .38 0 0 1-.5 0 .38 .38 0 0 1 0-.5z" fill-rule="evenodd"/>
<path d="M52 191.2l1.4 1.8-.7 .4z" fill-rule="evenodd"/>
<path d="M135.6 191.2l1.2 1.9-.7 .3z" fill-rule="evenodd"/>
<path d="M222.6 188.5l1.1 2.1h-2.1z" fill-rule="evenodd"/>
<path d="M225.2 190.6l.4 2.2h-.7z" fill-rule="evenodd"/>
<path d="M411.1 188.3l.4 2.3z" fill-rule="evenodd"/>
<path d="M411.1 188.4l.4 2.2z" fill-rule="evenodd"/>
<path d="M411.2 188.5l.3 2.1z" fill-rule="evenodd"/>
<path d="M411.3 188.6l.2 2z" fill-rule="evenodd"/>
<path d="M411.4 188.6h.1v2z" fill-rule="evenodd"/>
<path d="M411.5 188.6h.2l-.2 2z" fill-rule="evenodd"/>
<path d="M411.7 188.6l-.2 2z" fill-rule="evenodd"/>
<path d="M411.8 188.4l-.3 2.2z" fill-rule="evenodd"/>
<path d="M411.9 188.3l-.4 2.3z" fill-rule="evenodd"/>
<path d="M237.4 206.3l2 1.1-2 1z" fill-rule="evenodd"/>
<path d="M306 209l2.3-.4v.8z" fill-rule="evenodd"/>
<path d="M372.6 206.9l2.1-1v2z" fill-rule="evenodd"/>
<path d="M409.7 232.2l1.9 2.8-.1-.1a2.55 2.55 0 0 1 0 2.9 17.3 17.3 0 0 1-4.4 5.5l-.6-.9a12.2 12.2 0 0 0 3.9-8.1l-.2-.9z" fill-rule="evenodd"/>
<path d="M394.9 250.1l4.3-2.1h.9l-4.1 1.9-1 .3z" fill-rule="evenodd"/>
<path d="M395.8 243a2.65 2.65 0 0 1 3.8 .1l-.7 .5a1.88 1.88 0 0 0-3 1 1.88 1.88 0 0 0 2 2.4l.5-.2 .5-.5 .8 .6a2.78 2.78 0 0 1-4 .1 2.78 2.78 0 0 1 .1-4z" fill-rule="evenodd"/>
<path d="M398.8 256.1l2.6-1.2 3.6-2.1a29.1 29.1 0 0 0 5.6-4.8h.7v-.9l.6-.7 .6 1.3a35.8 35.8 0 0 1-13.6 8.5z" fill-rule="evenodd"/>
<path d="M401.8 242.4l-2.3 5.3h1l.5-1.2h2.3l.5 1.2h1.1l-2.3-5.3zM402.2 243.5l.8 2.2h-1.7z" fill-rule="evenodd"/>
<path d="M401.2 246.8h1.1l-1.4 .8z" fill-rule="evenodd"/>
<path d="M404.1 244.6l.5-.3v1l-.3 .2-.3-.7z" fill-rule="evenodd"/>
<path d="M396.8 253.1l4.8-2.4 3.9-2.7h.6a1.72 1.72 0 0 1 1.2-1.6l.5 .8a37 37 0 0 1-10.9 6z" fill-rule="evenodd"/>
<path d="M404.9 242.4h1.3l2.5 3.9v-3.9h1v5.3h-1.2l-2.6-4.1-.1 4.1h-.9z" fill-rule="evenodd"/>
<path d="M411.3 243.5h.3l-.3 .4z" fill-rule="evenodd"/>
<path d="M411.6 235l1.8 2.7a4.2 4.2 0 0 1-.8 4.4h-1.8a6.9 6.9 0 0 0 .8-7.1z" fill-rule="evenodd"/>
<path d="M411 243.2h1.3l.5 .3a.77 .77 0 0 1 0 .9 .77 .77 0 0 1-.9 .2h-.9zM410.1 242.4v5.3h.9v-2.3h.7l1.2 2.3h1.2l-1.4-2.3a1.52 1.52 0 0 0 1.2-1.9 1.52 1.52 0 0 0-1.9-1.1z" fill-rule="evenodd"/>
<path d="M413.2 245.6l.7-.7v1.1l-.2 .4z" fill-rule="evenodd"/>
<path d="M413.9 242.4v.5z" fill-rule="evenodd"/>
<path d="M414.3 242.4v5.3h.9v-5.3z" fill-rule="evenodd"/>
<path d="M413.5 238l2 3.1 .2 .9-.2 1v-.9h-1.5a5.1 5.1 0 0 0-.5-4.1z" fill-rule="evenodd"/>
<path d="M416.5 242.8a3.3 3.3 0 0 1 3.9 .1l-.7 .7a1.94 1.94 0 0 0-2.6 .1 1.94 1.94 0 0 0-.1 2.6 1.94 1.94 0 0 0 2.6 .4v-1.3l-1.1-.8h2v2.7a3.3 3.3 0 0 1-4.8-1.1 2.9 2.9 0 0 1 .8-3.4z" fill-rule="evenodd"/>
</g>
<g font-size="4.2">
<text x="169.4" y="5.6">IF IN DOUBT......PLEASE ASK!</text>
<text x="68.3" y="104.6">DETAIL N</text>
<text x="209.9" y="107.5">DETAIL P</text>
<text x="66.8" y="108.8">SCALE 1 : 1</text>
<text x="207.7" y="111.8">SCALE 1 : 1</text>
<text x="346.2" y="111.1">DETAIL T</text>
<text x="91.8" y="213.3">DETAIL R</text>
<text x="293.6" y="220.6">SECTION U-U</text>
<text x="295.7" y="225.4">SCALE 1 : 8</text>
<text x="169.4" y="277.1">IF IN DOUBT......PLEASE ASK!</text>
</g>
<text font-size="3.5" x="352.4" y="272.7">D</text>
<g font-size="3.2">
<text x="201.8" y="253.9">NOTES:</text>
<text x="201.8" y="260.3">13. ALL WELDS 6 mm (1/4&quot;) SEAL UNLESS OTHERWISE NOTED. BEVEL WELD</text>
<text x="206.8" y="263.4">AS REQUIRED ALL NECESSARY FLUSH-END INTERSECTIONS</text>
<text x="201.8" y="266.6">14. SEE MPI REQUIREMENTS</text>
</g>
<g font-size="2.8">
<text x="18.1" y="4.7">11</text>
<text x="57.3" y="4.7">10</text>
<text x="97.3" y="4.7">9</text>
<text x="136.6" y="4.7">8</text>
<text x="254.4" y="4.7">5</text>
<text x="293.6" y="4.7">4</text>
<text x="332.9" y="4.7">3</text>
<text x="372.1" y="4.7">2</text>
<text x="411.4" y="4.7">1</text>
<text x="2.9" y="20.7">G</text>
<text x="75.4" y="21.1">5 [3/16]</text>
<text x="95.3" y="18.9">2X</text>
<text x="326.6" y="18.6">22</text>
<text x="371.4" y="18.6">9</text>
<text x="426.7" y="20.7">G</text>
<text x="45.3" y="28">22</text>
<text x="85.9" y="24.7">G</text>
<text x="106.3" y="26.6">5 [3/16]</text>
<text x="229.8" y="27.1">5 [3/16]</text>
<text x="249.7" y="24.8">2X</text>
<text x="116.9" y="30.2">G</text>
<text x="240.3" y="30.7">G</text>
<text x="166.5" y="39.1">5 [3/16]</text>
<text x="242.9" y="38">17</text>
<text x="39.8" y="56.2">23</text>
<text x="130.4" y="57.6">6</text>
<text x="3.1" y="60.6">F</text>
<text x="427" y="60.6">F</text>
<text x="137.1" y="67.9">5 [3/16]</text>
<text x="170.1" y="78.1">1</text>
<text x="256.3" y="78.3">5 [3/16]</text>
<text x="3" y="100.5">E</text>
<text x="244.2" y="101.8">22</text>
<text x="304.1" y="97.9">25</text>
<text x="316" y="101.9">9</text>
<text x="369.4" y="100.9">5 [3/16]</text>
<text x="426.9" y="100.5">E</text>
<text x="326.1" y="104.6">5 [3/16]</text>
<text x="259.8" y="119.1">2X 1179</text>
<text x="271.7" y="119.1">46.4</text>
<text x="120.7" y="125.2">5 [3/16]</text>
<text x="164.3" y="121.6">25</text>
<text x="387.4" y="121.5">F</text>
<text x="92.7" y="128.2">27</text>
<text x="113.1" y="128.2">9</text>
<text x="222.8" y="126.6">C</text>
<text x="325.1" y="129.1">.80 [.031]</text>
<text x="338.9" y="129.1">C</text>
<text x="343.2" y="129.1">F</text>
<text x="391.7" y="129.1">2X 90</text>
<text x="400.5" y="129.1">3.6</text>
<text x="2.9" y="140.4">D</text>
<text x="426.8" y="140.4">D</text>
<text x="387.7" y="170.6">2X 71</text>
<text x="396.5" y="170.6">2.8</text>
<text x="2.9" y="180.3">C</text>
<text x="221.7" y="182.2">E</text>
<text x="426.8" y="180.3">C</text>
<text x="242.3" y="208.3">G</text>
<text x="326.8" y="210">.4 [.015]</text>
<text x="339" y="210">G</text>
<text x="343.2" y="210">H</text>
<text x="367.3" y="207.8">H</text>
<text x="388.5" y="204.3">2X 767</text>
<text x="398.9" y="204.3">30.2</text>
<text x="28.2" y="213.3">26</text>
<text x="64.1" y="210.5">3 [1/8]</text>
<text x="64.1" y="215.3">3 [1/8]</text>
<text x="142.7" y="213.3">10</text>
<text x="3" y="220.2">B</text>
<text x="233.4" y="218.6">.4 [.015]</text>
<text x="245.7" y="218.6">C</text>
<text x="250" y="218.6">F</text>
<text x="426.9" y="220.2">B</text>
<text x="61.3" y="245.3">MPI INSPECTION CHART</text>
<text x="8.3" y="251.3">LINE #</text>
<text x="34.9" y="251.3">DESCRIPTION</text>
<text x="70.6" y="251.3">INSPECTION TYPE</text>
<text x="101.9" y="249.9">% OF WELD</text>
<text x="124.6" y="251.3">APPROVAL MARK</text>
<text x="11.9" y="256.8">1</text>
<text x="21.4" y="256.8">ALL WELDS JOINING ITEMS 4 &amp; 15</text>
<text x="80.7" y="256.8">MPI</text>
<text x="101.9" y="252.8">INSPECTED</text>
<text x="107.6" y="256.8">100</text>
<text x="3" y="260.2">A</text>
<text x="11.9" y="261.8">2</text>
<text x="21.4" y="261.8">ALL WELDS JOINING ITEMS 15 &amp; 5</text>
<text x="80.7" y="261.8">MPI</text>
<text x="107.6" y="261.8">100</text>
<text x="360.9" y="262.7">WELDMENT, R2D CATWALK, LEV 1, PC4100</text>
<text x="426.9" y="260.2">A</text>
<text x="11.9" y="266.8">3</text>
<text x="22.1" y="266.8">ALL WELDS JOINING ITEMS 5 &amp; 1</text>
<text x="80.7" y="266.8">MPI</text>
<text x="107.6" y="266.8">100</text>
<text x="11.9" y="271.8">4</text>
<text x="22.1" y="271.8">ALL WELDS JOINING ITEMS 5 &amp; 2</text>
<text x="80.7" y="271.8">MPI</text>
<text x="107.6" y="271.8">100</text>
<text x="18.1" y="276.2">11</text>
<text x="57.3" y="276.2">10</text>
<text x="97.3" y="276.2">9</text>
<text x="136.6" y="276.2">8</text>
<text x="254.4" y="276.2">5</text>
<text x="293.6" y="276.2">4</text>
<text x="332.9" y="276.2">3</text>
<text x="372.1" y="276.2">2</text>
<text x="411.4" y="276.2">1</text>
</g>
<g font-size="2.5">
<text x="326.3" y="254.7">PROPRIETARY. THE USE,</text>
<text x="329.2" y="257.2">REPRODUCTION OR</text>
<text x="329.4" y="252.2">CONFIDENTIAL AND</text>
<text x="356.4" y="256.4">DO NOT SCALE DRAWING</text>
<text x="324.4" y="262.1">PRIOR WRITTEN CONSENT IS</text>
<text x="327" y="259.7">DISTRIBUTION WITHOUT</text>
<text x="326.1" y="264.6">PROHIBITED. ALL RIGHTS</text>
<text x="333.6" y="267.1">RESERVED.</text>
<text x="390.9" y="269.6">AY30011</text>
<text x="364.7" y="270.9">SHEET 5 OF 5</text>
<text x="422" y="270.9">A</text>
</g>
<g font-size="2.1">
<text x="357.9" y="242">THIRD ANGLE PROJECTION</text>
<text x="324.3" y="272.1">SCALE</text>
<text x="333.8" y="272.1">1:2</text>
<text x="338.7" y="272.1">SHEET SIZE</text>
<text x="416.1" y="270.9">REV</text>
</g>
<g font-size="1.8">
<text x="325" y="241.6">UNLESS OTHERWISE SPECIFIED</text>
<text x="327" y="243.3">SEE SHEET 1 FOR DEFAULT</text>
<text x="331.1" y="245.1">TOLERANCES AND</text>
<text x="332" y="246.9">SPECIFICATIONS</text>
</g>
</svg>
